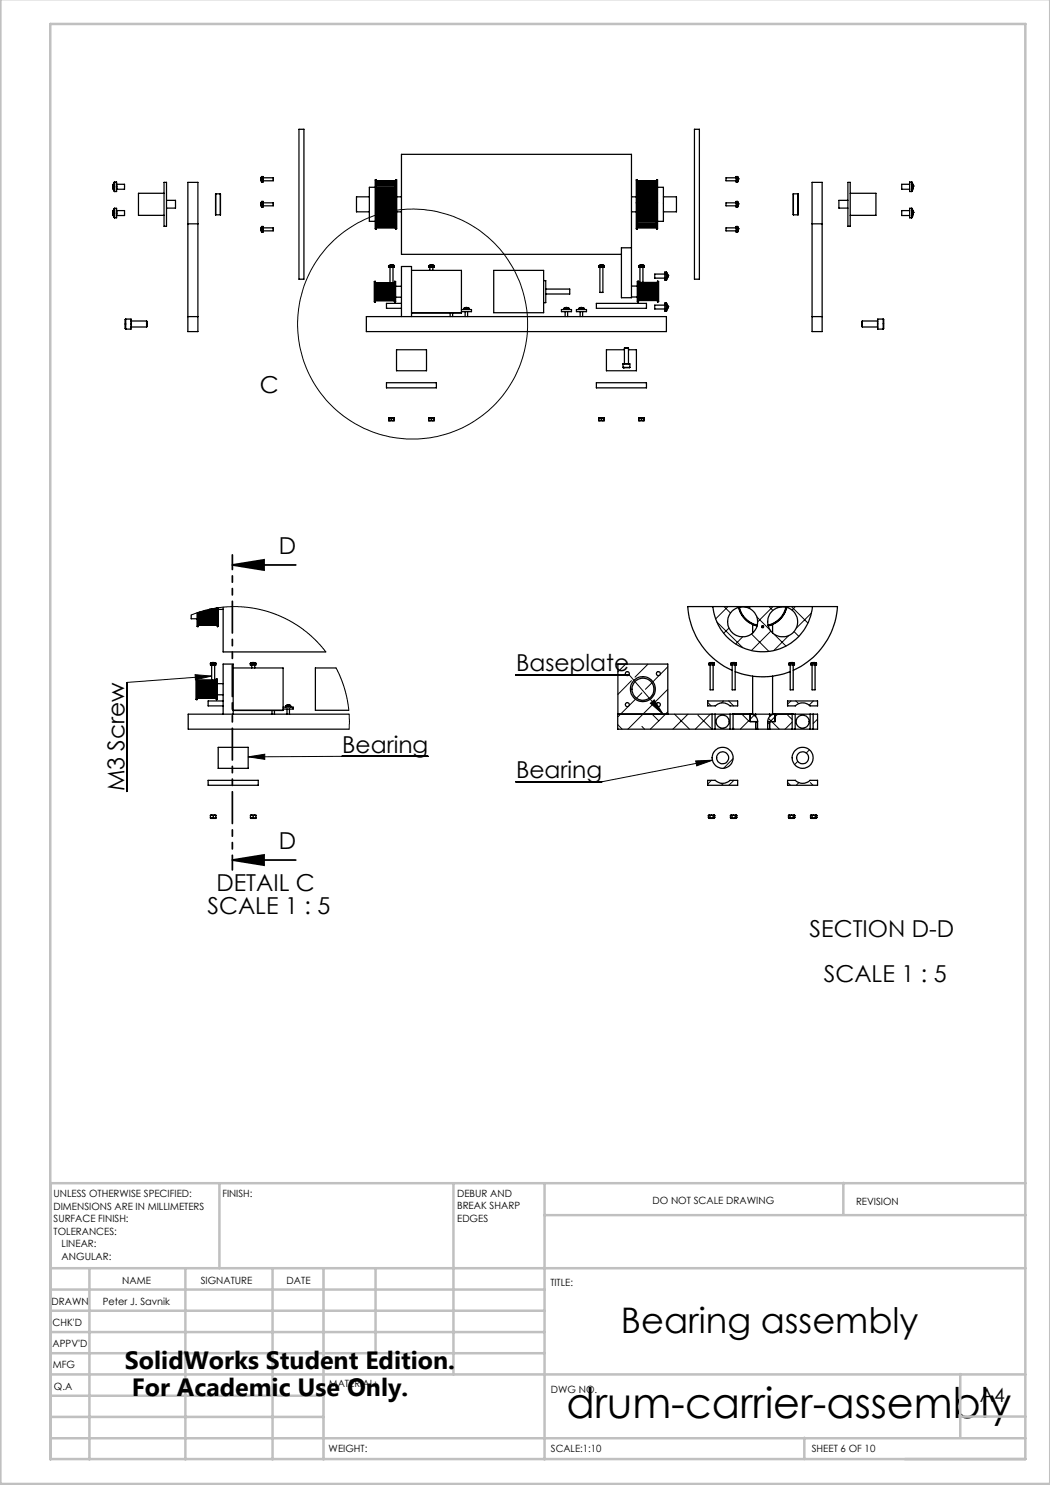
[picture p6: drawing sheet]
<svg xmlns="http://www.w3.org/2000/svg" width="210mm" height="297mm" viewBox="0 0 210 297" stroke-linecap="round" stroke-linejoin="round" font-family="sans-serif">
<g fill="none" stroke="#000" stroke-width=".2">
<path d="M38.2 123l3.4-1.1 3.8-.5h3.8l3.6 .7 1.8 .6 2.3 .9 3.1 1.8 2.8 2.3 2.4 2.7M39 134.9l3.3 .3-3.2 .8zM42.3 135.2l-16.9 1.3v21.8M67.2 133.6l1 2 .7 2.2 .6 2.3 .2 2M103.2 135h22.6l6.8 7.8M125.1 132.8l-1.5 1.6M126.3 136.1l-2.7 2.8M127.1 139.8l-1.3 1.3M128.4 138.6l-1.1 1M129.6 132.8l-2.6 2.6M130.4 136.6l-1.3 1.3M131.8 135.1l-1.2 1.2"/>
<path d="M133.6 137.9l-2.5 2.4M133.6 133.3l-1.6 1.6M143.3 124.4l5.3 5.1M144.8 121.3l1.3 1.3M145.6 121.3l-2.5 2.5M145.8 125.6l-1.1 1M148.6 127.3l-1.5 1.5M149.3 121.3l.2 .2M150.1 121.3l-.3 .3M150.3 126.8l3.5 3.5M151.3 123.4l2.8 2.6M153.8 121.3l.8 .8"/>
<path d="M154.2 126.2l-3.9 3.9M154.6 121.3l-3.1 3.1M154.8 126.9l2.4 2.3M157.8 127.1l-3 3M158.3 121.3l3.3 3.3M158.8 126.3l1 1M159.1 121.3l-.7 .7M162.3 122.6l-3.1 3.1M49.6 151.4l3.4-.6v1.1zM69.8 142.8v3M85.6 151.3l-36 .1M123.5 144.9l.9 .9"/>
<path d="M125.7 141.3l-2.2 2.1M128.4 145.3l.5 .5M130.1 140.6l.7-.6 1.8 2.8zM130.4 141l-4.8 4.8M130.4 142.8l1.4 1.4M133.6 142.3l-3.5 3.5M134.9 142.8l3 3M137.6 142.8l-3 3M139.1 152.2l3.4-.2-3.2 1.2zM139.6 143l2.8 2.8M141.5 140.5l.7 .7M142.1 142.8l-3 3"/>
<path d="M142.3 156.1l-.8 .7M142.5 152l-22.1 4.3h-17.2M144.2 156.7l.4 .4M144.7 140.2l-.4 .4M145.7 140.2l1 1M146.6 145.6l.3 .2M146.6 151.7l-1.9 2M146.8 156.1l-1 1M148.4 142.8l1.3 1.4M150.8 143l-2.7 2.8M151.1 145.6l.3 .2M153.7 143.6l2.2 2.2"/>
<path d="M155.5 142.8l-2 2M157.5 156.5l.6 .6M157.6 143l.8 .9M158.2 140.2l-.7 .6M158.4 144.4l-1.4 1.4M159.2 140.2l.5 .5M159.6 152.3l-.7 .6M159.8 156.5l-.6 .6M161.9 150l-.6 .6M162.1 156.5l.5 .6M162.7 140.2l-.9 .8M163.5 143.8l-.9 .9"/>
<circle cx="82.5" cy="64.8" r="23"/>
</g>
<path d="M46.5 113h12.7M46.5 113l6.3-1v2zM46.5 172h12.7M46.5 172l6.3-1v2z" fill="none" stroke="#000" stroke-width=".35"/>
<path d="M46.5 111v63" fill="none" stroke="#000" stroke-width=".35" stroke-dasharray="6.3 1.3 1.3 1.3 1.3 1.3" stroke-dashoffset="3.4"/>
<g fill="none" stroke="#c0c0c0" stroke-width=".5">
<path d="M.1 -.1v296.9h209.9v-296.9M10.1 4.8h195v287h-195zM43.9 236.6v17M90.7 236.6v38.3M108.9 236.6v55.3M168.7 236.6v6.3M205.1 236.6h-195v55.3M10.1 253.6h195M10.1 257.9h98.8M17.9 253.6v38.3M37.1 253.6v38.3M54.5 253.6v38.3"/>
<path d="M64.7 253.6v38.3M75.1 253.6v17M108.9 243h96.2M10.1 270.6h98.8M10.1 266.4h98.8M10.1 262.1h98.8M10.1 279.1h54.6M10.1 274.9h195M192.1 274.8v12.7M10.1 287.7h195M10.1 283.4h54.6M160.9 287.5v4.3"/>
<path d="M192.1 283.3h13"/>
</g>
<g fill="#000">
<path d="M39 134.9l3.3 .3-3.2 .8z"/>
<path d="M46.5 113l6.3-1v2zM46.5 172l6.3-1v2z"/>
<path d="M49.6 151.4l3.4-.6v1.1zM139.1 152.2l3.4-.2-3.2 1.2zM130.1 140.6l.7-.6 1.8 2.8z"/>
</g>
<g fill="none" stroke="#000" stroke-width=".25">
<path d="M22.9 38.3h.1M22.9 36.4l-.3 .7v.7l.3 .5M22.9 36.4v1.9M22.9 36.4h.1M22.9 36.4h.4v1.9h-.4M23.3 36.8l.1 .1M23.4 37.8l-.1 .1M23.4 36.9h1.5v.9h-1.5M23.4 36.9v.9M32.8 36.5h.5v8.8h-.5zM32.8 38.7h-5.1v4.4h5.1M43.1 38.8v4.2"/>
<path d="M43.1 38.8h1M44.1 38.8v4.2M52.2 35.9v.2M52.2 35.9h.1M52.2 36.1l.1 .3M52.2 35.6v.3M52.2 35.6h.1M52.2 36.1h.1M52.3 36.4h.1M52.3 35.3l-.1 .3M52.3 35.3v1.1M52.4 35.3h-.1"/>
<path d="M52.4 35.3h.2v1.1h-.2M52.4 35.3v1.1M52.6 35.6h2v.6h-2M59.8 25.9h1v29.9h-1zM73.9 39.4h-2.6v3h2.6M75 37.5h-1.1v6.8h1.1M75.2 35.9v9.9M75.2 35.9l-.2 .1v9.8h.2M75.3 37.5h3.8M75.3 38.3h3.8M75.3 36.9h3.8M75.3 36.5h3.8"/>
<path d="M75.3 36.2h3.8M75.3 37.8h3.8M75.3 38.6h3.8M75.3 39.4h3.8M75.3 39.2h3.8M75.3 39.5h3.8M75.3 39.7h3.8M75.3 40h3.8M75.3 39.8h3.8M75.3 38.5h3.8M75.3 38.8h3.8M75.3 39.1h3.8"/>
<path d="M75.3 38.9h3.8M75.3 37.7h3.8M75.3 38.2h3.8M75.3 38.1h3.8M75.3 37.2h3.8M75.3 37h3.8M75.3 36.7h3.8M75.3 36.4h3.8M79.1 35.9v9.9M79.1 35.9l.2 .1v9.8h-.2M79.3 39.4h1M126.3 39.4h.9"/>
<path d="M127.4 35.9v9.9M127.4 35.9l-.2 .1v9.8h.2M127.5 36.4h3.8M127.5 36.3h3.8M127.5 38.6h3.8M127.5 37.8h3.8M127.5 37.1h3.8M127.5 36.6h3.8M127.5 36.2h3.8M127.5 38.3h3.8M127.5 36.8h3.8M127.5 39.4h3.8"/>
<path d="M127.5 38.8h3.8M127.5 39.7h3.8M127.5 40h3.8M127.5 39.1h3.8M127.5 38.9h3.8M127.5 37.6h3.8M127.5 36.7h3.8M127.5 39.8h3.8M127.5 39.5h3.8M127.5 39.2h3.8M127.5 38h3.8M127.5 38.1h3.8"/>
<path d="M127.5 38.4h3.8M127.5 37.7h3.8M127.5 37.4h3.8M127.5 37.2h3.8M131.3 35.9l.2 .1v9.8h-.2M131.3 35.9v9.9M131.5 37.5h1.2v6.8h-1.2M132.7 39.4h2.6v3h-2.6M138.9 25.9h1v29.9h-1zM147.2 35.6h-2v.6h2M147.5 35.3h.1M147.5 35.3h-.3v1.1h.3"/>
<path d="M147.5 35.3v1.1M147.5 36.4h.1M147.5 35.3l.2 .4M147.6 35.6v.3M147.6 35.9h.1M147.6 35.6l.1 .2M147.7 35.9l-.2 .5M147.7 35.9h.1M147.7 35.8h.1M158.7 38.8v4.2M158.7 38.8h.9M159.6 38.8v4.2"/>
<path d="M169.6 36.5h.4v8.8h-.4zM170 38.7h5.2v4.4h-5.2M181.9 36.9h-1.6v.9h1.6M182.3 36.4l.1 .1M182.3 36.4h-.4v1.9h.4M182.3 36.4v1.9M182.4 38.3h-.1M182.4 36.5l.3 .6M182.4 36.5v1.8M182.6 37.4h.1M182.6 37.5h.1M182.7 37.5l-.3 .8"/>
<path d="M182.7 37.4h.1M182.7 37.2l-.1-.3v.7l.1-.1M182.7 37.4v.1M182.7 37.2h.1M22.9 43.5v.1M22.9 41.7l-.3 .7v.6l.3 .5M22.9 41.7v1.8M22.9 41.7h.1M22.9 41.7h.4v1.9h-.4M22.9 41.7v1.9M23.3 42.1h.1M23.4 43.1h-.1"/>
<path d="M23.4 42.1h1.5v1h-1.5M23.4 42.1v1M33.3 40.1h1.8v1.5h-1.8M37.6 44.8v-8.3h2v8.3M37.6 44.8h2M37.6 44.8v21.5h2v-21.5M43.1 43h1M52.2 45.9l.1 .5M52.2 40.9v.2M52.2 40.9h.1M52.2 40.8h.1M52.2 45.9h.1"/>
<path d="M52.2 45.8h.1M52.2 41.1l.1 .3M52.2 40.6v.2M52.2 40.6h.1M52.2 41.1h.1M52.2 40.8v.1M52.2 45.6v.2M52.2 45.6h.1M52.2 45.8v.1M52.3 41.4h.1M52.3 40.3l-.1 .3M52.3 46.4h.1"/>
<path d="M52.3 45.3l-.1 .3M52.3 40.3v1.1M52.3 45.3v1.1M52.4 40.3h-.1M52.4 45.3h-.1M52.4 40.3h.2v1.1h-.2M52.4 45.3h.2v1.1h-.2M52.4 40.3v1.1M52.4 45.3v1.1M52.6 40.6h2v.6h-2M52.6 45.6h2v.6h-2M75 56.3v4.1"/>
<path d="M75 56.3h-.1v4.1h.1M75.1 57.7h3.8M75.1 58.9h3.8M75.1 59.4h3.8M75.1 57.3h3.8M75.1 59.7h3.8M75.1 57h3.8M75.1 56.5h3.8M75.1 57.8h3.8M75.1 58.6h3.8M75.1 58.7h3.8M75.1 57.9h3.8"/>
<path d="M75.1 58.1h3.8M75.1 58.5h3.8M75.1 58.2h3.8M75.1 58.4h3.8M75.1 59.6h3.8M75.1 57.1h3.8M75.1 59.2h3.8M75.1 57.5h3.8M75.1 57.4h3.8M75.1 59.1h3.8M75.1 60h3.8M75.1 56.7h3.8"/>
<path d="M75.1 56.6h3.8M75.3 43.2h3.8M75.3 44h3.8M75.3 44.7h3.8M75.3 45.1h3.8M75.3 45.4h3.8M75.3 45.5h3.8M75.3 42.1h3.8M75.3 43h3.8M75.3 40.1h3.8M75.3 41.4h3.8M75.3 40.3h3.8"/>
<path d="M75.3 41.1h3.8M75.3 40.6h3.8M75.3 45.3h3.8M75.3 42.3h3.8M75.3 41.3h3.8M75.3 41h3.8M75.3 40.2h3.8M75.3 40.5h3.8M75.3 40.9h3.8M75.3 41.5h3.8M75.3 42h3.8M75.3 41.8h3.8"/>
<path d="M75.3 40.8h3.8M75.3 41.6h3.8M75.3 41.7h3.8M75.3 42.9h3.8M75.3 42.7h3.8M75.3 42.4h3.8M75.3 42.6h3.8M75.3 43.7h3.8M75.3 43.5h3.8M75.3 43.8h3.8M75.3 43.4h3.8M75.3 44.4h3.8"/>
<path d="M75.3 44.1h3.8M75.3 44.5h3.8M75.3 44.6h3.8M75.3 44.9h3.8M75.3 45h3.8M77.7 53.2v.3h1.1v-.3M77.7 53.2h1.1M77.8 53.1l-.1 .1M77.8 53.1h1M78 53.5v3M78 53l-.2 .1M78 53h.1"/>
<path d="M78.2 53h-.2M78.2 53h.1M78.2 53h.2M78.4 53h.2M78.4 53h.1M78.6 53l.2 .1M78.6 53h.1M78.6 53.5v3M78.8 53.1v.1M79 56.3v4.1M79 56.3h.1v4.1h-.1M79.1 59.4h1.2"/>
<path d="M79.1 57.3h1.2M79.3 42.4h1M82.3 54.1h10v8.5h-10M85.7 53.2v.3h1.2v-.3M85.7 53.2h1.2M85.8 53.1l-.1 .1M85.8 53.1h1M86 53.5v.6M86.2 53l-.4 .1M86.2 53h.1M86.2 53h.2M86.4 53h.1"/>
<path d="M86.5 53l.3 .1M86.5 53h.1M86.6 53.5v.6M86.8 53.1l.1 .1M98.7 54.1h10v8.4h-10zM108.7 56.1h.4v4.4h-.4M109.1 57.8h4.8v1h-4.8M119.7 53.2v.3h1.2v-.3M119.7 53.2h1.2M119.8 53.1l-.1 .1M119.8 53.1h1M120 53.5v5h.6v-5"/>
<path d="M120 53l-.2 .1M120 53h.1M120.2 53h-.2M120.2 53h.1M120.2 53h.2M120.4 53h.1M120.5 53l.3 .1M120.5 53h.1M120.8 53.1l.1 .1M124.3 49.6h2v9.9h-2zM126.3 49.6v-18.7h-46v20h44M126.3 57.2h1.2"/>
<path d="M126.3 59.4h1.2M126.3 42.4h.9M127.5 44.2h3.8M127.5 43.2h3.8M127.5 45.1h3.8M127.5 45.5h3.8M127.5 42.6h3.8M127.5 43.5h3.8M127.5 44.8h3.8M127.5 45.3h3.8M127.5 42.1h3.8M127.5 41.6h3.8"/>
<path d="M127.5 40.3h3.8M127.5 41.1h3.8M127.5 43h3.8M127.5 40.9h3.8M127.5 41.5h3.8M127.5 40.6h3.8M127.5 41.7h3.8M127.5 42.7h3.8M127.5 43.7h3.8M127.5 44h3.8M127.5 44.6h3.8M127.5 40.8h3.8"/>
<path d="M127.5 40.5h3.8M127.5 40.4h3.8M127.5 41.3h3.8M127.5 41.2h3.8M127.5 42.3h3.8M127.5 42.4h3.8M127.5 41h3.8M127.5 40.2h3.8M127.5 41.8h3.8M127.5 42h3.8M127.5 43.3h3.8M127.5 42.9h3.8"/>
<path d="M127.5 44.1h3.8M127.5 43.6h3.8M127.5 44.7h3.8M127.5 44.3h3.8M127.5 45.2h3.8M127.5 45.4h3.8M127.6 56.2v4.2M127.6 56.2l-.1 .1v4l.1 .1M127.7 57.7h3.8M127.7 58.9h3.8M127.7 59.5h3.8M127.7 57.5h3.8"/>
<path d="M127.7 56.8h3.8M127.7 56.5h3.8M127.7 57.8h3.8M127.7 58.6h3.8M127.7 58.7h3.8M127.7 58h3.8M127.7 58.5h3.8M127.7 58.2h3.8M127.7 58.4h3.8M127.7 59.6h3.8M127.7 59.2h3.8M127.7 57.6h3.8"/>
<path d="M127.7 60h3.8M127.7 56.6h3.8M127.7 58.3h3.8M127.7 59.4h3.8M127.7 59.1h3.8M127.7 57.4h3.8M127.7 57h3.8M127.7 56.9h3.8M127.7 57.3h3.8M127.7 59.8h3.8M127.7 53.2v.3h1.1v-.3M127.7 53.2h1.1"/>
<path d="M127.8 53.1l-.1 .1M127.8 53.1h1M128 53.5v3M128 53l-.2 .1M128 53h.1M128 53h.4M128.4 53h.2M128.4 53h.1M128.6 53l.2 .1M128.6 53h.1M128.6 53.5v3M128.8 53.1v.1"/>
<path d="M131.6 56.2v4.2M131.6 56.2l.1 .1v4l-.1 .1M133 54.5v1.5h.2M133 54.4v.1M133 54.8h-2v.8h2M133 54.4h.2M133.2 54.4l.1 .1M133.2 54.5v1.5M133.2 54.4v.1M133.3 56h-.1M133.3 54.5l.2 .5M133.3 54.5v1.5"/>
<path d="M133.5 55.3v.2l.1-.2M133.5 55.3h.1M133.5 55.2l.1 .1M133.6 55.3l-.3 .7M133.6 55.1l-.1-.3v.5M133.6 55.3h.1M133.6 55.1h.1M147.2 40.6h-2v.6h2M147.2 45.6h-2v.6h2M147.5 40.3h.1M147.5 45.3h.1M147.5 40.3h-.3v1.1h.3"/>
<path d="M147.5 45.3h-.3v1.1h.3M147.5 40.3v1.1M147.5 45.3v1.1M147.5 41.4h.1M147.5 40.3l.2 .4M147.5 46.4h.1M147.5 45.3l.2 .4M147.5 45.4v1M147.5 45.3v.1M147.6 40.9l.1 .1M147.6 40.6l.1 .2M147.6 45.9v.1"/>
<path d="M147.6 40.9h.1M147.6 41h.1M147.6 46h.1M147.6 45.9h.1M147.7 41l-.2 .4M147.7 46l-.2 .4M147.7 40.8l-.1 .1M147.7 40.9v.1M147.7 40.8v.1M147.7 40.8h.1M147.7 45.8l-.1-.2v.3M147.7 46h-.1"/>
<path d="M147.7 46h.1M147.7 45.9v.1M147.7 45.9h.1M147.7 45.8h.1M158.7 43h.9M162.4 44.8v-8.3h2v8.3M162.4 44.8h2M162.4 44.8v21.5h2v-21.5M169.6 40.1h-1.8v1.5h1.8M181.9 42.1h-1.6v1h1.6M182.3 41.7h.1M182.3 41.7h-.4v1.9h.4"/>
<path d="M182.3 41.7v1.9M182.4 43.5l-.1 .1M182.4 41.7l.3 .7M182.4 41.7v1.8M182.6 42.6h.1M182.6 42.7l.1 .1M182.7 42.8l-.3 .7M182.7 42.6h.1M182.7 42.5l-.1-.3v.7l.1-.1M182.7 42.6v.2M182.7 42.5h.1M25.2 63.8v2"/>
<path d="M25.2 63.8h1v2h-1M25.2 63.8l-.2 .1v1.8l.2 .1M26.2 64.2h.1M26.3 65.4l-.1 .1M26.3 64.2v1.2M26.3 65.4h3M26.3 64.2h3M29.3 64.2l.1 .1-.1 1.1M29.3 64.2v1.2M37.6 63.3h2M73.3 63.3h60v3h-60zM75.1 60.1h3.8"/>
<path d="M77.3 76.5h10v1.1h-10zM79.3 70h6v4.2h-6zM80.3 60.7h-3v1h3M80.3 63.3v-10h2v10M82.3 62.5h10M90 62.6v.7M90.5 62.6v.7M92.3 61.9h2v.4h-2M92.8 61.7h1M92.8 61.7v.2M92.8 61.7h.1M93 62.3v1"/>
<path d="M93.1 61.5l-.3 .2M93.1 61.5h.1M93.1 61.5h.2M93.3 61.5h.2M93.3 61.5h.1M93.5 61.5l.3 .2M93.5 61.5h.1M93.5 62.3v1M93.8 61.7h.1M93.8 61.7v.2M112.3 61.9h2v.4h-2zM112.8 61.7h1"/>
<path d="M112.8 61.7v.2M112.8 61.7h.1M113 62.3v1M113.1 61.5l-.3 .2M113.1 61.5h.1M113.2 61.5h-.1M113.2 61.5h.1M113.3 61.5h.2M113.3 61.5h.1M113.5 61.5l.3 .2M113.5 61.5h.1M113.5 62.3v1"/>
<path d="M113.8 61.7h.1M113.8 61.7v.2M115.3 61.9h2v.4h-2zM115.8 61.7h1M115.8 61.7v.2M115.8 61.7h.1M116 62.3v1M116.1 61.5l-.3 .2M116.1 61.5h.1M116.1 61.5h.2M116.3 61.5h.2M116.3 61.5h.1"/>
<path d="M116.5 61.5l.3 .2M116.5 61.5h.1M116.5 62.3v1M116.8 61.7h.1M116.8 61.7v.2M119.3 60.7h10v1h-10zM119.3 76.5h10v1.1h-10zM124.6 73.5h.1M124.6 73.5h1.4M124.6 72.8h.1M124.6 72.8h1.4v.7M124.6 73.5l.1 .1"/>
<path d="M124.6 72.8v.7M124.7 73.6h.1M124.9 72.7l-.1 .1M124.9 70h-3.6v4.2h6v-4.2h-1.6M124.9 69.6h.1M124.9 69.6h.8M124.9 72.7h.8M124.9 69.6v3.1M125 69.6h.1M125 69.6h.7M125 69.6h-.1M125.7 72.7v.1"/>
<path d="M125.7 69.6v3.1M126 73.5l-1.3 .1M127.7 60.1h3.8M133 61h-2v.8h2M133.2 60.6h.1M133.2 60.6h-.2v1.6h.2M133.2 60.6v1.6M133.3 62.2h-.1M133.3 60.6l.2 .6M133.3 60.6v1.6M133.5 61.5v.2l.1-.2M133.5 61.5h.1"/>
<path d="M133.5 61.4l.1 .1M133.6 61.5l-.3 .7M133.6 61.3l-.1-.3 .1 .4M133.6 61.4l-.1 .1M133.6 61.5h.1M133.6 61.3h.1M162.4 63.3h2M172.5 64.2v1.2M172.5 64.2l-.1 .1 .1 1.1M172.5 65.4h3M172.5 64.2h3M175.5 65.4v.1"/>
<path d="M175.5 64.2v1.2M175.5 64.2h.1M176.6 63.8v2M176.6 63.8h-1.1v2h1.1M176.6 63.8l.1 .1-.1 1.9M77.8 84l.2 .1 .3-.1M77.8 84v.1M77.8 83.6v.4M77.8 84.1v.1M78 83.5l.3 .1M78 83.5h.6M78 83.5l-.2 .1"/>
<path d="M78.3 84l.2 .1 .3-.1M78.3 83.6v.4M78.6 83.5l.2 .1M78.6 83.5l-.3 .1M78.8 84v.1M78.8 84.1l-1 .1M78.8 83.6v.4M85.7 84l.3 .1 .3-.1M85.7 84v.1M85.7 84.1h1.2M85.7 83.6v.4M86 83.5l.3 .1"/>
<path d="M86 83.5h.6M86 83.5l-.3 .1M86.3 84l.2 .1 .4-.1M86.3 83.6v.4M86.6 83.5l.3 .1M86.6 83.5l-.3 .1M86.9 84v.1M86.9 83.6v.4M119.7 84l.3 .1 .3-.1M119.7 84v.1M119.7 84.1l.1 .1M119.7 83.6v.4"/>
<path d="M119.8 84.2h1M120 83.5l.3 .1M120 83.5h.6M120 83.5l-.3 .1M120.3 84l.2 .1 .3-.1M120.3 83.6v.4M120.6 83.5l.2 .1M120.6 83.5l-.3 .1M120.8 84v.1M120.8 83.6v.4M120.8 84.1v.1M127.7 84l.3 .1 .3-.1"/>
<path d="M127.7 84v.1M127.7 84.1h1.1M127.7 83.6v.4M128 83.5l.3 .1M128 83.5h.6M128 83.5l-.3 .1M128.3 84l.3 .1 .2-.1M128.3 83.6v.4M128.6 83.5l.2 .1M128.6 83.5l-.3 .1M128.8 84v.1M128.8 83.6v.4"/>
<path d="M38.2 123v.8h1.2M39.4 135.7v4.2M39.4 135.7l-.2 .1v4.1h.2M39.4 122.6v2.7h.2M39.4 137.2h3.9M39.4 138.5h3.9M39.4 136.7h3.9M39.4 139.2h3.9M39.4 136.5h3.9M39.4 139.6h3.9M39.4 136.1h3.9M39.4 138.1h3.9"/>
<path d="M39.4 138.3h3.9M39.4 137.4h3.9M39.4 137.3h3.9M39.4 138.4h3.9M39.4 137.5h3.9M39.4 138h3.9M39.4 137.7h3.9M39.4 137.8h3.9M39.4 137.9h3.9M39.4 138.9h3.9M39.4 139.1h3.9M39.4 136.6h3.9"/>
<path d="M39.4 138.7h3.9M39.4 137.1h3.9M39.4 136.9h3.9M39.4 138.6h3.9M39.4 139.4h3.9M39.4 136.2h3.9M39.6 122.5v2.8M39.7 122.7h3.7M39.7 123.5h3.7M39.7 124.1h3.7M39.7 124.6h3.7M39.7 125h3.7"/>
<path d="M39.7 123.2h3.7M39.7 123h3.7M39.7 123.3h3.7M39.7 122.9h3.7M39.7 123.9h3.7M39.7 123.6h3.7M39.7 124h3.7M39.7 124.4h3.7M39.7 124.8h3.7M39.7 124.9h3.7M39.7 125.1h3.7M39.9 122.4h3.5"/>
<path d="M40.6 122.2h2.8M41 122.1h2.4M41.7 121.9h1.7M41.9 121.8h1.5M42.1 132.7v.3h1.1v-.3M42.1 132.7h1.1M42.1 132.6v.1M42.1 132.6h1.1M42.3 133v3.1M42.4 132.5l-.3 .1M42.4 132.5h.5M42.4 132.5h.1"/>
<path d="M42.4 121.8h1M42.9 132.5l.3 .1M42.9 132.5h.1M42.9 133v3.1M43.2 132.6v.1M43.2 121.6h.2M43.3 135.7v4.2M43.3 135.7l.2 .1v4.1h-.2M43.4 122.5h-3.7l-.1 2.8M43.4 121.6l.1 3.7M43.5 139h1.1M43.5 136.7h1.1"/>
<path d="M43.5 121.6v3.7M43.7 121.5v3.8h-.2M43.7 121.9h.9M44.6 121.4v9h20.6M46.6 133.6h10v8.5h-10M50.1 132.7v.3h1.1v-.3M50.1 132.7h1.1M50.1 132.6v.1M50.1 132.6h1.1M50.3 133v.6M50.4 132.5l-.3 .1M50.4 132.5h.5"/>
<path d="M50.4 132.5h.1M50.9 132.5l.3 .1M50.9 132.5h.1M50.9 133v.6M51.2 132.6v.1M67.2 133.6h-4.1v8.5h6.6M141.8 132.7v.3h1.1v-.3M141.8 132.7h1.1M141.8 132.6v.1M141.8 132.6h1M142 133v5h.6v-5M142.1 132.5l-.3 .1"/>
<path d="M142.1 132.5h.5M142.1 132.5h.1M142.6 121.3a10 10 0 0 0 9.9 9.1 10 10 0 0 0 10-9.1M142.6 132.5l.2 .1M142.6 132.5h.1M142.8 132.6l.1 .1M146.2 132.7v.3h1.1v-.3M146.2 132.7h1.1M146.2 132.6v.1M146.2 132.6h1M146.4 134.1a15.1 15.1 0 0 1-8.9-12.8h30a15.1 15.1 0 0 1-8.9 12.8M146.4 133v5h.6v-5"/>
<path d="M146.5 132.5l-.3 .1M146.5 132.5h.5M146.5 132.5h.1M147 132.5l.2 .1M147 132.5h.1M147 134.3a15.2 15.2 0 0 0 11 0M147.2 132.6l.1 .1M147.7 121.5a5.1 5.1 0 0 0 3.7 3.7M147.8 121.5a4.8 4.8 0 0 0 3.6 3.6M147.9 121.4a4.7 4.7 0 0 0 3.5 3.6M150.5 124.9v1.7M150.5 135.2v7.6"/>
<path d="M152.3 125.3h.4M152.4 125.2h.3M154.5 124.9v1.7M154.5 135.2v7.6M157.2 121.4a4.8 4.8 0 0 1-3.6 3.6M157.3 121.5a5 5 0 0 1-3.7 3.6M157.3 121.5a4.9 4.9 0 0 1-3.7 3.7M157.8 132.7v.3h1.1v-.3M157.8 132.7h1.1M157.8 132.6v.1M157.8 132.6h1.1M158 133v5h.6v-5"/>
<path d="M158.1 132.5l-.3 .1M158.1 132.5l.8 .1M158.1 132.5h.1M158.9 132.6v.1M162.2 132.7v.3h1.1v-.3M162.2 132.7h1.1M162.2 132.6v.1M162.2 132.6h1.1M162.4 133v5h.6v-5M162.5 132.5l-.3 .1M162.5 132.5h.5M162.5 132.5h.1"/>
<path d="M163 132.5l.3 .1M163 132.5h.1M163.3 132.6v.1M41.6 156.1h10v1h-10zM43.6 149.5h6v4.2h-6zM44.6 140.2h-3v1h3M44.6 142.8v-10h2v10M46.6 142.1h10M54.4 142.1v.7M54.9 142.1v.7M56.6 141.4h2v.4h-2M57.1 141.1v.1"/>
<path d="M57.1 141.1h1M57.1 141.2h1M57.1 141.2v.2M57.4 141l-.3 .1M57.4 141h.5M57.4 141h.1M57.4 141.8v1M57.9 141l.2 .1M57.9 141h.1M57.9 141.8v1M58.1 141.1v.1M58.1 141.2v.2"/>
<path d="M69.8 142.8h-32.2v3h32.2M123.6 142.8v-10h10v10M141.5 156.1h1.6a2.12 2.12 0 0 0 2.9 0h1.5v1h-6zM141.5 140.2h6v1h-1.5a2.12 2.12 0 0 0-2.9 0h-1.6zM142.4 142.8v3M143 145.8h3M143 142.8h3M143 142.8h-19.5v3h19.5M143 142.8v3M146 142.8h5.1M146 145.8h5.5M146 142.8v3"/>
<path d="M146.5 142.8h.1M146.6 142.8v3M150 142.8a1.49 1.49 0 0 1 1.5 1.5h-1.5zM151.1 142.8h2.8M151.1 142.8v.5M151.1 144.3v1.5M151.5 145.8h2M151.5 144.3v1.5M153.5 145.8h5.5M153.5 144.3v1.5M153.9 143.4l.4-.4 .7-.2v1.5h-1.5zM153.9 142.8h5.1"/>
<path d="M153.9 142.8v.5M153.9 144.3v1.5M157.5 140.2h6v1h-1.5a2.07 2.07 0 0 0-2.9 0h-1.6zM157.5 156.1h1.6a2.07 2.07 0 0 0 2.9 0h1.5v1h-6zM158.4 142.8v3M158.5 142.8h.1M159 145.8h3M159 142.8h3M159 142.8v3M162 142.8h1.5v3h-1.5M162 142.8v3M162.6 142.8v3"/>
<path d="M42.1 163.5l.2 .1 .4-.1M42.1 163.5v.2h1l.1-.2M42.1 163.1v.4M42.4 163.1h.3M42.4 163.1h.5M42.4 163.1h-.3M42.7 163.5l.2 .1 .3-.1M42.7 163.1v.4M42.9 163.1h.3M42.9 163.1h-.2M43.2 163.1v.4M50.1 163.5l.2 .1 .3-.1"/>
<path d="M50.1 163.5v.2h1.1v-.2M50.1 163.1v.4M50.4 163.1h.2M50.4 163.1h.5M50.4 163.1h-.3M50.6 163.5l.3 .1 .3-.1M50.6 163.1v.4M50.9 163.1h.3M50.9 163.1h-.3M51.2 163.1v.4M141.7 163.5l.2 .1 .1-.1M141.7 163.5l.1 .2h1l.1-.2"/>
<path d="M141.7 163.1v.4M141.9 163.1h.1M141.9 163.1h.4M141.9 163.1h-.2M142 163.5l.3 .1 .3-.1M142 163.1v.4M142.3 163.1h.3M142.3 163.1h.5M142.3 163.1h-.3M142.6 163.5l.2 .1 .1-.1M142.6 163.1v.4M142.8 163.1h.1"/>
<path d="M142.8 163.1h-.2M142.9 163.1v.4M146.1 163.5l.1 .1 .2-.1M146.1 163.5l.1 .2h1l.2-.2M146.1 163.1v.4M146.3 163.1h.1M146.3 163.1h.4M146.3 163.1h-.2M146.4 163.5l.3 .1 .3-.1M146.4 163.1v.4M146.7 163.1h.3M146.7 163.1h.5"/>
<path d="M146.7 163.1h-.3M147 163.5l.2 .1 .2-.1M147 163.1v.4M147.2 163.1h.2M147.2 163.1h-.2M147.4 163.1v.4M157.7 163.5l.1 .1 .2-.1M157.7 163.5l.1 .2h1.1l.1-.2M157.7 163.1v.4M157.9 163.1h.1M157.9 163.1h.4M157.9 163.1h-.2"/>
<path d="M158 163.5l.3 .1 .3-.1M158 163.1v.4M158.3 163.1h.3M158.3 163.1h.5M158.3 163.1h-.3M158.6 163.5l.2 .1 .2-.1M158.6 163.1v.4M158.8 163.1h.2M158.8 163.1h-.2M159 163.1v.4M162.1 163.5l.1 .1 .2-.1M162.1 163.5l.1 .2h1.1l.1-.2"/>
<path d="M162.1 163.1v.4M162.2 163.1h.2M162.2 163.1h.5M162.2 163.1h-.1M162.4 163.5l.3 .1 .4-.1M162.4 163.1v.4M162.7 163.1h.4M162.7 163.1h.5M162.7 163.1h-.3M163.1 163.5l.1 .1 .2-.1M163.1 163.1v.4M163.2 163.1h.2"/>
<path d="M163.2 163.1h-.1M163.4 163.1v.4"/>
<circle cx="125.5" cy="134.7" r=".4"/>
<circle cx="128.6" cy="137.8" r="2.5"/>
<circle cx="128.6" cy="137.8" r="2.2"/>
<circle cx="131.7" cy="134.7" r=".4"/>
<circle cx="148.5" cy="124.4" r="3"/>
<circle cx="152.5" cy="125.4" r=".2"/>
<circle cx="156.5" cy="124.4" r="3"/>
<circle cx="125.5" cy="140.9" r=".4"/>
<circle cx="131.7" cy="140.9" r=".4"/>
<circle cx="144.5" cy="151.6" r="2.11"/>
<circle cx="144.5" cy="144.3" r="1.31"/>
<circle cx="144.5" cy="151.6" r="1.2"/>
<circle cx="160.5" cy="144.3" r="1.3"/>
<circle cx="160.5" cy="151.6" r="1.21"/>
<circle cx="160.5" cy="151.6" r="2.11"/>
</g>
<text font-size="8.5" x="113.3" y="283.5">drum-carrier-assembly</text>
<text font-size="7.1" x="124.2" y="266.6">Bearing assembly</text>
<g font-size="5">
<text x="25" y="273.7">SolidWorks Student Edition.</text>
<text x="26.4" y="279.2">For Academic Use Only.</text>
</g>
<g font-size="4.7">
<text x="52" y="78.5">C</text>
<text x="55.7" y="110.9">D</text>
<text x="103.2" y="134.3">Baseplate</text>
<text x="68.4" y="150.6">Bearing</text>
<text x="103.2" y="155.7">Bearing</text>
<text x="24.9" y="158.3" transform="rotate(-90 24.9 158.3)">M3 Screw</text>
<text x="55.7" y="169.9">D</text>
<text x="43.3" y="178.2">DETAIL C</text>
<text x="41.5" y="182.7">SCALE 1 : 5</text>
<text x="161.9" y="187.3">SECTION D-D</text>
<text x="164.8" y="196.4">SCALE 1 : 5</text>
</g>
<text font-size="3.9" x="196" y="280.4">A4</text>
<g font-size="2">
<text x="10.7" y="239.5">UNLESS OTHERWISE SPECIFIED:</text>
<text x="44.5" y="239.5">FINISH:</text>
<text x="91.4" y="239.4">DEBUR AND</text>
<text x="10.7" y="242">DIMENSIONS ARE IN MILLIMETERS</text>
<text x="10.7" y="244.5">SURFACE FINISH:</text>
<text x="91.4" y="241.9">BREAK SHARP</text>
<text x="91.4" y="244.4">EDGES</text>
<text x="130.5" y="240.8">DO NOT SCALE DRAWING</text>
<text x="171.2" y="241">REVISION</text>
<text x="10.7" y="247">TOLERANCES:</text>
<text x="12.3" y="249.5">LINEAR:</text>
<text x="12.3" y="252">ANGULAR:</text>
<text x="24.4" y="256.9">NAME</text>
<text x="40.1" y="256.8">SIGNATURE</text>
<text x="57.3" y="256.8">DATE</text>
<text x="110.1" y="257.1">TITLE:</text>
<text x="10.3" y="260.9">DRAWN</text>
<text x="20.6" y="261">Peter J. Savnik</text>
<text x="10.5" y="269.3">APPV'D</text>
<text x="10.5" y="265.2">CHK'D</text>
<text x="10.6" y="273.6">MFG</text>
<text x="10.8" y="278">Q.A</text>
<text x="65.8" y="277.4">MATERIAL:</text>
<text x="110.2" y="278.5">DWG NO.</text>
<text x="65.7" y="290.4">WEIGHT:</text>
<text x="110.2" y="290.5">SCALE:1:10</text>
<text x="162.4" y="290.4">SHEET 6 OF 10</text>
</g>
</svg>
